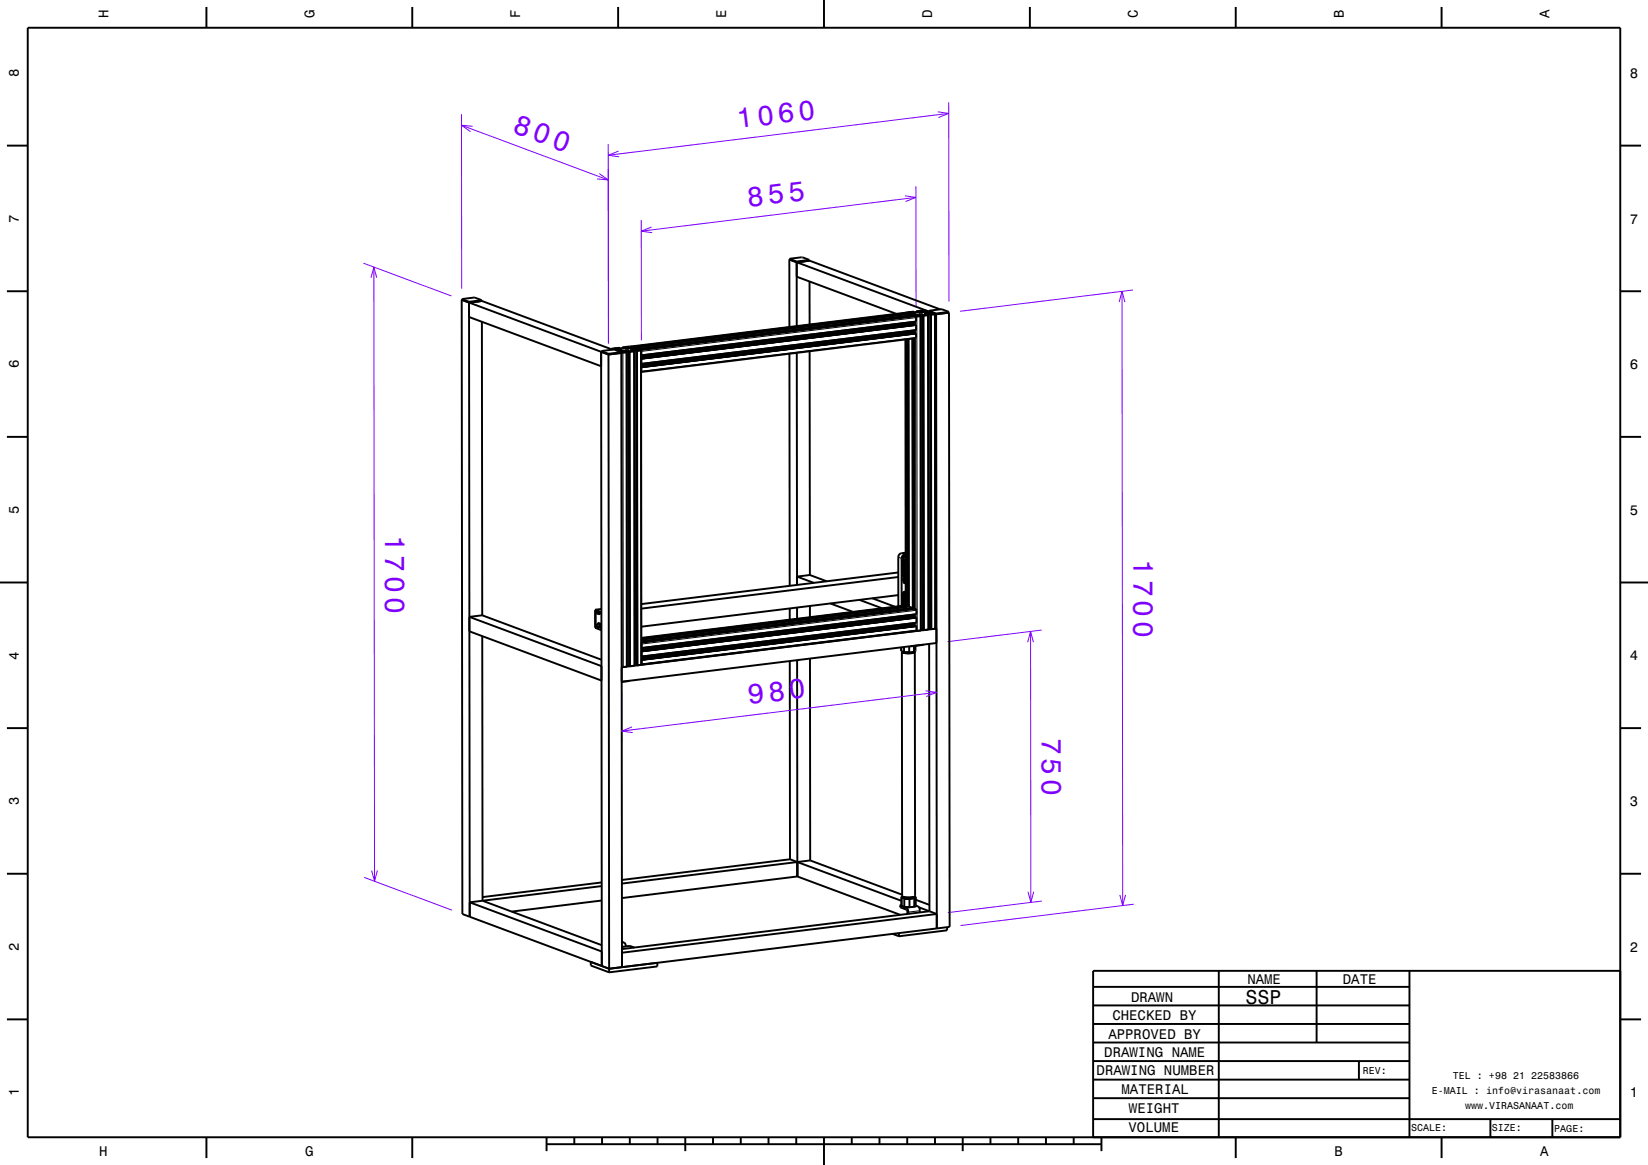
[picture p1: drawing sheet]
<svg xmlns="http://www.w3.org/2000/svg" width="297mm" height="210mm" viewBox="0 0 297 210" stroke-linecap="round" stroke-linejoin="round" font-family="sans-serif">
<g fill="none" stroke="#8000ff" stroke-width=".18">
<path d="M171 18.4v36M83.2 20.6v31.4M83.2 22.6l26.4 9.8M85.2 22.8l-2-.2 1.6 1.1M108 31.3l1.6 1.1-2-.1M109.6 26l.1 35.9M111.5 27.2l-1.9 .8 2 .3M115.6 39.7v21.6M163.1 35.3l2 .3-1.9 .7M165.1 33.6v21.6M165.1 35.6l-49.5 6.1M169 20.2l2 .2-1.9 .8"/>
<path d="M171 20.4l-61.4 7.6M65.5 47.4l15.8 5.9M66.9 50.1l.5-2 .5 2M67.4 48.1l.1 110.8M117.4 40.9l-1.8 .8 1.9 .2M201.7 54.5l.5-2 .5 2M202.2 52.5l.1 110.7M204.2 52.3l-31.2 3.8M168.8 117.9v8.9M185.7 113.8l.1 48.9M186.2 115.8l-.5-2-.5 2M187.7 113.6l-16.9 2.1"/>
<path d="M112 124.9v8.9M113.9 131l-1.9 .8 2 .3M166.8 124.5l2 .3-1.9 .8M168.8 124.8l-56.8 7M65.6 158.2l15.9 5.9M68 156.9l-.5 2-.5-2M186.3 160.7l-.5 2-.5-2M187.8 162.4l-17 2.1M201.8 161.3l.5 1.9 .5-1.9M204.3 163l-31.2 3.8"/>
</g>
<g fill="none" stroke="#000" stroke-width=".35">
<path d="M5 5h287v200h-287zM37.2 1.3v3.7M74.3 1.3v3.7M111.4 1.3v3.7M148.5 0v5M185.6 1.3v3.7M222.7 1.3v3.7M259.8 1.3v3.7M1.2 26.3h3.8M292 26.3h3.8M1.2 52.5h3.8M83.2 54l26.5 9.9"/>
<path d="M83.2 54l.1 110.8 25.2 9.3M83.3 53.9l2.1-.3 1.4 .5M83.3 54h-.1M83.3 53.9h.1M83.3 54.1h.1M83.3 53.9v.2M83.3 53.9l1.3 .5 2.2-.3M84.5 54.5h.1M84.5 54.5l.1 110.8v-2.6M84.5 54.5v2.6l23.8 8.9v-2.6M86.8 54.1h.1M86.8 54.2v.1"/>
<path d="M86.8 54.2l-.1 .1M86.8 54.1v.1M86.8 54.3l-2.3 .2M86.8 54.3l23.6 8.7M86.8 58l.1 52.9M142.3 46.8l26.4 9.8M142.3 46.8v12.1M142.3 46.7l2.2-.3 1.3 .4M142.3 46.7l1.4 .4 2.1-.3M142.3 46.8h.1M142.3 46.7v.1M143.5 47.2l.2 .1"/>
<path d="M143.6 49.9l17.9 6.7M145.8 46.8h.1M145.8 47h.1M145.8 46.8v.2M145.9 47l-2.3 .3v11.5M145.9 47l23.5 8.8M145.9 50.7v7.8M163.2 56.4h.1M163.2 56.4l-49.5 6.1M163.2 56.4l.2 .1M163.3 56.6h.1M163.4 56.5l-49.4 6.1"/>
<path d="M163.4 56.5v.1M163.4 56.5h.1M163.5 56.5l-49.5 6.1M163.5 56.5h-.1M163.5 56.5h.1M163.5 56.5v.1M163.6 56.4l-.1 .1M163.6 56.4l.5 .1M163.6 56.4v.2M163.7 56.3h.1M163.8 56.6l.6 .2M163.8 56.6l-49.8 6.1"/>
<path d="M163.8 56.6h.1M164.1 56.5h.1M164.1 56.5v.1M164.2 56.5h.1M164.2 56.4h.1M164.2 56.2l-1 .2M164.2 56.4l.3 .1M164.2 56.2l.3 .1M164.3 56.4h.1M164.3 56.5l-.5 .1M164.3 56.5h.1M164.3 57h.1"/>
<path d="M164.4 56.8h.6M164.4 56.8h.1M164.4 56.8h.2v.2M164.4 56.8l-49.5 6.1M164.4 56.8v.2l-49.4 6.1M164.4 56.9h.1M164.4 56.9l-49.5 6.1M164.5 56.5h.1M164.5 56.4h-.2M164.5 56.3h-.8M164.5 56.4v.1M164.5 56.4h.1"/>
<path d="M164.5 56.8h-.1M164.5 56.8h.1M164.5 56.8v.2M164.5 56.3h.1M164.6 56.4h.1M164.6 56.4v.1M164.6 56.2l-.9 .1M164.6 56.2h.1M164.7 56.2h-.3l.8 .1M164.7 56.2v.1M164.7 56.4h.1M164.7 56.4v.1"/>
<path d="M164.7 56.5h-.2M164.7 57l.3 .1M164.7 57l-49.5 6M164.8 56.4h.1M164.8 59.6v.1M164.8 58v.2M164.8 59.7h.1M164.8 58.2l-49.3 6M164.8 56.9v.1M164.8 58.2v.4M164.8 56.3v.1M164.8 59.7v.4"/>
<path d="M164.8 59.7l-49.3 6.1M164.8 59.7l-49.3 6.1 49.3-6.1M164.9 56.4l-.8 .3 .3 .1M164.9 56.4v.4M165 56.8h1.7M165 56.8h.1M165 57.1l.1 .9M165.1 58h.1M165.1 58.6h.1M165.1 58.6l-49.5 6.1M165.1 58l-49.5 6.1M165.1 56.8h.1"/>
<path d="M165.1 56.8v.2M165.1 56.1h.1M165.1 56.8l.2 .1M165.1 56.1v.2M165.2 56.3h.1M165.2 56.1v.2M165.2 56.8h.1M165.3 56.8h-.1M165.3 56.8h.1M165.3 56.9h-.5M165.3 56.9h.1M165.3 56.8v.1"/>
<path d="M165.4 56.2l-.2 .1M165.4 56.1h-.2M165.4 56.1h.1l-.1 .1M165.4 56.1v.1M165.5 56.8l-.1 .1M165.5 56.7l-.2 .1M165.5 56.7v.1M165.5 56.7h.1M165.5 56l-.4 .1M165.5 56v.1M165.5 56.1h.1M165.6 56.1h.6"/>
<path d="M165.6 56.8h.1M165.6 56.7v.1M165.6 56.9l-.1 .1h.4M165.6 56.7h.1M165.7 56.8h.1M165.7 56.8h-.2M165.8 56.8l-.2 .1M165.8 56.8v.2M165.8 56.8h.1M165.8 56.8l.1 .2M165.8 57h.1M165.9 57h-.1"/>
<path d="M165.9 57l-.9 .1M165.9 57v56.7h-.8M166 56.2h.1M166 56.2l.1 .1M166.1 56.3h.1M166.2 56.3h.1M166.2 56.2h-.2M166.2 56.2h.1M166.2 56.2v.1M166.2 56.1h.1M166.3 56l-.7 .1M166.3 56h.1"/>
<path d="M166.3 56l-.1 .1M166.3 56.2h.1M166.3 56.2v.1M166.3 56.9h.1M166.3 56.9l.1 56.7M166.4 56.9v56.7M166.4 56.9h.1M166.4 56.1l.1 .1M166.4 56.1h.1M166.4 56.2h.1M166.4 56.2l-.2 .1M166.5 56.8h-.6"/>
<path d="M166.5 56.8l.1 .1h-.3M166.5 56.8v.1M166.5 56l-.1 .1M166.5 56v.2M166.5 56.2h.1M166.6 56.2h.1M166.6 56.3h-1.8M166.6 56.3h.1M166.7 56.2l.9 .1M166.7 56l.1 .1M166.7 56h-.2M166.7 56v.2"/>
<path d="M166.7 56.6h.2M166.7 56.6v.2M166.8 56.1v.1M166.9 56.1h.1M166.9 56.6h.1M166.9 56.1h-.1M166.9 56.1v.1M166.9 56.6l-.2 .2M166.9 56l-.4-.1-1 .1M166.9 56v.1M166.9 56v.2M167 56.6h.1"/>
<path d="M167.1 56.6h.1M167.1 56.2h.1h-.1M167.1 56.2l.8 .2M167.1 56.2h.1M167.2 56.7l-.4 .1h.4M167.2 56.7v.1M167.2 56.6h.1M167.2 56.5l-.2 .1M167.2 56.5v.3M167.2 56.5h.1M167.2 56.8h.1M167.2 56.7h.1"/>
<path d="M167.2 56.8l-.8 .1M167.2 56.8l.1 56.7M167.3 56.5l.1 .1M167.3 56.5v.1M167.3 56.5h.1M167.4 56.5h.1M167.4 56.6h.1M167.4 56l2.2-.3 1.4 .5M167.4 56l1.4 .5 2.2-.3M167.4 56.1v.1M167.4 56v.2M167.4 56.2h.1"/>
<path d="M167.4 56.6h-.2M167.5 56.4l-.1 .1M167.5 56.4v.1M167.5 56.5h.1M167.5 56.5l.2 .1M167.5 56.4l-.8 .2M167.6 56.4h-.1M167.7 56.4h-.2M167.7 56.4h.1M167.7 56.4v.2M167.7 56.7h.1M167.7 56.7l.1 56.7"/>
<path d="M167.8 56.4v.2M167.8 56.7h.1h-.2M167.8 56.7h-.6M167.8 56.7h.1M167.9 56.4h.1M167.9 56.4h-.1M167.9 56.4v.2M168.1 56.5l.4 .1M168.1 56.5l.1 .1h-.5M168.1 56.5v.1M168.5 56.6l-.8 .1M168.5 56.6v56.7"/>
<path d="M168.6 56.6h.2M168.7 56.6l.1 110.8v-2.6M171 56.3v.1M171 56.2l-.1 .2M171 56.4l.1 110.7-59 7.2M171 56.4l-2.3 .2M292 52.5h3.8M1.2 78.8h3.8M108.3 63.4l.2 110.7M108.4 63.4h-.1M108.4 63.3v.1M108.4 63.3h.1"/>
<path d="M108.4 63.4h.1M108.4 63.3l1.4 .5 2.1-.3M109.6 63.9h.2M109.7 63.9l.1 110.7M110.2 62.9h.1M110.2 62.9v.1M110.2 62.9l.3 .1M110.5 63h.1M110.5 63l1.4 .5M110.5 63l-2.1 .3M110.6 63h-.1M110.6 63h.1"/>
<path d="M110.6 62.9h-.1l.1 .1M110.6 62.9l.6 .1M110.6 62.9v.1M110.7 62.8h.8zM110.7 62.8h.1M111.1 63.2h.1M111.2 63h.1M111.2 63v.1M111.2 63h.1l-.1 .1M111.2 63.1h-.2M111.3 62.9l.1 .1M111.3 63.1l-.2 .1"/>
<path d="M111.3 62.9h.1M111.3 62.9v.1M111.3 63.1h.1M111.4 63h.1M111.4 63l-.1 .1M111.5 63h-.1M111.5 62.9h-.2M111.5 62.9v.1M111.5 62.9h.1M111.6 62.9h.1M111.6 62.9v.1M111.6 63.3h-.1"/>
<path d="M111.6 63.3h.5M111.6 63.3v.1M111.6 62.7h.1M111.6 62.7l-1.4 .2M111.7 62.7h.1M111.7 62.7h-.2l.7 .1M111.7 62.7v.1M111.7 62.9v.1M111.7 63h-.2M111.8 62.9h.1M111.8 62.9h.2M111.9 63.5h.1"/>
<path d="M111.9 63.5h.3M111.9 63.5v.1M111.9 63.6h.1M112 62.9v.1M112 63.6l.1 110.7M112 63.6l-2.3 .3M112 63h-.6M112 63v.3M112.1 63.3h.1M112.1 63.3v.2M112.2 62.6h.1M112.2 63.3v.1"/>
<path d="M112.2 62.6v.2M112.2 63.3v.2M112.2 63.4h.1M112.3 63.3h.1M112.2 62.6v.1M112.2 62.8h.1M112.2 62.7v.1M112.3 63.4h.1M112.3 63.3l.1 .1M112.3 63.4l-.1 .1M112.4 63.4h.1M112.5 62.7l-.3 .1"/>
<path d="M112.5 62.6l-.3 .1M112.5 62.6l.1 .1h-.1M112.5 62.6v.1M112.5 63.4h-.1M112.5 63.3h-.2M112.5 63.3v.1M112.5 63.3h.1M112.6 62.6h.1M112.6 62.6h-.4M112.6 63.3h.1M112.6 63.3v.1M112.7 63.3h.1"/>
<path d="M112.7 63.3l-.2 .1M112.8 63.4l-.3 .1h.4M112.8 63.4v.1M112.9 63.4h-.1M112.9 63.4h.1M112.9 63.4v.1M112.9 63.5h.1M112.9 63.5h-1M112.9 63.5l.1 56.7h-1M113 62.7h.1M113 62.7l.1 .1M113 62.7v.1"/>
<path d="M113.1 62.8h.1M113.2 62.8l-.4-.1-1 .2M113.2 62.8l1.4 .1M113.2 62.8h.1M113.2 62.7h-.2M113.2 62.7v.1M113.3 62.6h-.7M113.3 62.6h.1M113.3 62.7h.2M113.3 62.7v.1M113.4 63.4h.1M113.4 63.4l.1 56.7"/>
<path d="M113.4 62.7h-.2M113.4 62.7h-.1M113.4 62.8h-.2M113.5 62.7l-.1 .1M113.5 62.7v.1M113.5 63.4h-.6M113.5 63.4h.1h-.2M113.5 63.4h.1M113.5 62.6h-.1l.1 .1M113.5 62.6v.1M113.5 62.7h.1M113.6 62.7h.1"/>
<path d="M113.7 62.5l-1.1 .1M113.7 62.5l.3 .1M113.7 62.5l-.2 .1M113.7 62.5l.1 .1M113.7 62.5v.2M113.8 63.1h.1M113.8 63.1v.2M113.8 63.1l.1 .1-.3 .1h-2.2M113.8 62.6v.1M113.9 62.6h.1M114 63.1h.1M113.9 62.6h-.1"/>
<path d="M113.9 62.6v.2M114 62.6h.1M114 62.6h-.1M114 62.6v.2M114 63.1l.2 .1M114.1 62.7h.2h-.6M114.1 62.7v.1M114.2 62.7h.1M114.2 62.7h-.1M114.2 62.7l.7 .2M114.2 63.2l-.3 .1h.3M114.2 63.3h.1"/>
<path d="M114.2 63.2h.1M114.2 63.1v.1M114.2 63l-.2 .1M114.2 63v.3M114.3 63.2v.1M114.3 63.3l-.9 .1M114.3 63.3v56.7l-.8 .1M114.3 63l-.5 .1M114.3 63h.1M114.3 63.1h.2M114.3 63.1h.1M114.4 63h-.2"/>
<path d="M114.4 63l-.1 .1M114.4 62.9l-.1 .1M114.4 63.1h-.2M114.4 63.1h.1M114.5 62.9h-.1M114.5 63.1h.1M114.5 62.9l-.1 .1 .1 .1M114.5 62.9v.1M114.5 63.1h.2M114.6 62.9h.1M114.6 62.9h-.1M114.7 62.9h-.2"/>
<path d="M114.7 62.9h.1M114.7 62.9v.2M114.7 63.2l.1 .1M114.7 63.2l.1 56.7M114.8 63.3h.1M114.8 63.3v56.6M114.8 63.3l.1 56.6M114.8 62.9v.2M114.9 63.2h-.6M114.9 63.2h.1h-.3M114.9 63.2h.1M114.9 62.9h.1"/>
<path d="M114.9 62.9h-.1M114.9 62.9v.2M114.9 63.1h.1M114.9 63h.1M115.1 63.1h.2h-.6M115.1 63.1h.1M115.2 63v.1M115.2 63l-.1 .1M115.2 63l.3 .2M115.5 63.2l.1 .8M115.5 63.2l-.7 .1M115.5 63.2l.1 56.6-.7 .1"/>
<path d="M115.5 65.6h.1M115.5 64.1h.1M115.6 64.6l49.5-6.1v1l-49.5 6.1M115.6 64v.1M115.6 64.6v.1M115.6 65.6h.1M115.6 64.7v.9M115.6 66.2h.1M142.3 63.8v41.8M143.6 63.6v41.8v-1.5M145.9 63.3l.1 40.3M163.2 61.2v47.9"/>
<path d="M163.4 61.2l.1 48.1-47.9 5.9M163.5 61.2l.1 48.2M163.8 61.1v48.2M164.4 61l.1 48.7M164.5 61l.1 48.7M164.7 61l.1 48.7M165 60.1h.1M165.1 60.1l-.1 .9-49.5 6.1 .1-.9M165.1 60.1h.1M165.1 60.1l-49.5 6.1M292 78.8h3.8M162.8 100v.8"/>
<path d="M162.8 100l.4 .1M163.2 99.6l-.7 .1a.71 .71 0 0 0-.6 .7v8.9M163.2 99.9l-.4 .1M0 105h5M84.6 111.2l23.8 8.9v2.6l-23.8-8.9zM86.9 110.9l21.5 8M86.9 110.9l-2.3 .3M86.9 114.7l.1 47.7 21.5 8M107.2 109.9l.1 3.3 1.1 .4M107.2 109.9l1.2 .4M107.4 112.6l.1 .5M107.4 112.7v.3z"/>
<path d="M107.4 110.2v.3zM107.5 110.6l-.2-.1 .1 2.1M107.8 112.6l.3 .2 .1-.1h-.2M107.8 112.6h-.4M107.9 112.8l.3 .1M107.9 112.8v.4l-.4-.1M107.9 113l-.4 .1M107.9 112.3v.3M108 110.5l-.2 .2M108.1 110.4l-.6 .2M108.1 110.4l-.1 .3h-.1l-.2-.1M108.1 110.4l.1 .1"/>
<path d="M108.2 112.5l-.2-.2h-.2l-.1 .3M108.2 112.5v.2M108.2 112.9v.4M108.2 113.3l.2 .1M108.3 110.5h-.1M108.4 109.8l-1.2 .1M108.4 110.5l-.9-.3v.4M108.4 112.8h-.5M108.4 112.9h-.2M108.4 112.5h-.2M108.4 113.3h-.2M114.8 119.8h-.5"/>
<path d="M114.8 119.9h.1M115.6 115.9l.1 .9M115.6 116.8h.1M115.6 118.9h.1M115.6 117.4h.1M115.6 118.3v.1M115.6 118.9l.1 .1M115.6 118.3h.1M115.7 116.8h-.1M115.7 117.4v.9M142.3 109.7v2M142.3 119.2l.1 35.7"/>
<path d="M143.6 103.9l3.1 1.2M143.6 109.5v2M143.7 119v39M146 103.6l3 1.2M146 103.6l-2.4 .3M146 109.2v2.1M146 118.7v36.4M149.6 108.8l4.1 1.5M154.9 108.1l4.1 1.6M157.2 107.8l4.1 1.6M161.9 103.2l-46.3 5.7M161.9 104l-46.3 5.7"/>
<path d="M161.9 107.3l-46.3 5.7M162.4 117.3h.1M162.4 116.7v.6M162.4 117.3l.5 .2M162.5 117.6l.1 44M162.6 117.5l-.1 .1M162.6 117.4v.2M162.6 117.4h.1M162.6 117.6h.1M162.7 100.8v3.3l.2 .1M162.7 100.8l.2 .1M162.7 107.6v1.6"/>
<path d="M162.7 107.6l.2 .1M162.8 100.1l-.3 .6v8.5M162.8 100.8h-.1M162.8 100.8l.4 .2M162.8 100.2l.4 .2M162.8 104.2v.8l.4 .2M162.8 104.8l.4 .2M162.8 106.7v.9l.4 .2M162.8 107.6h-.1M162.8 107l.4 .1M162.8 106.7l.4 .2M162.9 100.3v.4z"/>
<path d="M162.9 100.3h.1M162.9 104.4v.3zM162.9 104.4h.1M162.9 107.1v.3zM162.9 107.1h.1M162.9 117.5l1 .1M162.9 100.9l.1 3.3M162.9 100.9v3.3M162.9 117.5h.1M162.9 116.6v.9M162.9 104.2h.1M162.9 107.7l.1 1.5"/>
<path d="M162.9 107.7v1.5M163 104.2l.2 .1M163.2 100.1h.1M163.2 106.7h-.4M163.2 106.8l-.1 .1h.1M163.2 106.9h.1M163.2 109.1h.1M163.2 109.1l-47.6 5.9M163.2 109.1l.3 .1M163.4 109.4h.1M163.5 109.2v.2M163.5 109.2l-47.9 5.9"/>
<path d="M163.7 109.4l-.1-48.3v48.3M163.8 109.3l.7 .3M163.8 109.3l-48.2 6M163.9 116.5v1.1M163.9 117.6h.1M164.1 116.5h.1M164.3 116.5h-.1M164.4 109.7v.1M164.5 109.6v.1M164.5 109.6l-48.9 6M164.5 109.7h.1M164.5 109.7v.1"/>
<path d="M164.5 109.7l-48.9 6M164.7 109.7l-.1-48.7v48.7M164.7 117.5l-.8 .1M164.7 116.4v1.1M164.7 117.5h.1M164.8 109.7l.3 .1v.2v.7M164.8 109.7l-49.2 6.1M164.8 110.8v.1M164.8 112.3v.1M164.8 112.5l.1 .3M164.8 112.4v.1M164.8 110.9l.1 .4"/>
<path d="M164.8 110.9h.1M164.8 112.5l-49.2 6M164.8 112.4l-49.2 6.1M164.8 110.9l-49.2 6.1M164.8 110.9l-49.2 6M164.8 117.5l.1 44.1M164.8 117.4l.1 .1M164.9 117.5h-.1a2.54 2.54 0 0 1-2.2 .1M164.9 117.4l-.2 .1M165 117.4l-.3 .1M165 117.4h-.1M165 116.4v1"/>
<path d="M165.1 111.3h.1M165.1 113.7l-49.5 6.1 .1-.8M165.1 111.3v1M165.1 112.8v.1M165.1 112.8l-49.5 6.1M165.1 112.3l-49.5 6.1M165.1 111.3l-49.5 6.1M165.1 110.7l-49.5 6.1M165.1 112.3l-49.4 6M165.1 111.3l-49.4 6.1M165.1 110.7l-49.4 6.1M165.1 112.9v.8"/>
<path d="M165.1 112.9l-49.4 6.1M166.4 113.5h-.5M166.4 116.2l-2.2 .3M166.4 113.6h.1M167.4 116.1l.1 48.2M167.8 113.4h.1M167.8 113.3h-.5M168.6 113.2l.2 .1-56.8 7M168.8 115.9l-56.8 7 1.5-.2M292 105h5M1.2 131.3h3.8M113.4 120h-.4"/>
<path d="M113.5 120.1h.1M292 131.3h3.8M1.2 157.5h3.8M108.4 159.1l-21.4 2.6M108.4 159.7l-23.8 3M142.4 154.9l20.1 7.5M142.4 154.9l-30.3 3.7M143.7 158l18.5 6.9M143.7 155.4v2.6M143.7 158l-31.6 3.9M143.7 155.4l-31.6 3.9M146 155.1l16.6 6.2"/>
<path d="M146 155.1l-2.3 .3M292 157.5h3.8M84.6 162.7l23.9 8.8v2.6M108.4 162.3l-16.2 2M109.8 174.6l-3.3-1.2v.6l3.3 1.3M109.8 174.6l8.7-1v.6l-8.7 1.1M109.8 174.6v.7M112.1 169.8l.5 .2 .2 .6M112.1 170.7l1.4-.2 .8 .3M160.9 168.3l1.1 .5M162 168.2v.6M162.2 163.2l.1 .4 1.1 .4 .1 .8"/>
<path d="M162.2 163.2l1.3 .6 .2 .9M162.5 161.8v1.5M162.5 161.8h.1M162.5 163.1l-.3 .1M162.5 163.3h.1M162.5 161.7v.1M162.5 161.8l.4 .2M162.5 161.7h.1M162.6 161.6l-.1 .1M162.6 161.5v.2M162.6 161.6l1.2 .2 1.1-.2M162.9 162h1.1"/>
<path d="M162.9 162h.1M163 163.5h1M163 162h.9M163 163.5h.9M163 162v1.5M163.9 162v1.5M163.9 163.5h.1M164 162h-.1M164.7 161.9l-.7 .1M164.7 161.9h.1M164.7 163.4l-.7 .1M164.8 161.9v1.5"/>
<path d="M164.8 163.4h-.1M164.8 161.7l-.3 .2-.8 .1-.7-.1-.3-.2M164.9 161.7h.1M164.9 161.6a2.38 2.38 0 0 1-2.2 .2l-.1-.1M164.9 161.5v.1M165 163.3l-.3 .1M165 161.7l-.3 .2M165 161.7h.1M165 163.3l-.2 .1M165 163.3h.1M165 161.7v.1M165 161.8l-.2 .1"/>
<path d="M165 163.2l.6 .3 .2 1M165 162.2l2.5 .9M165 161.8v1.5M165.6 163.6l1.9 .7M167.5 164.3l1.3 .5M167.5 164.3l-55.4 6.8M168.8 164.8l-56.7 6.9v2.6M170.7 167.1v.6l-8.7 1.1M197 177.9h57M219.6 174.9v30M237.3 175v12.9M254 175v30"/>
<path d="M292 175h-95v30M1.2 183.8h3.8M197 181.2h57M197 184.6h57M197 187.9h57M197 191.3h57M197 194.6h57M197 198h57M244.9 191.3v3.3M292 183.8h3.8M37.2 205v3.8M74.3 205v3.8"/>
<path d="M98.5 206.3h100M98.5 205v2.5M103.5 205v1.3M108.5 205v1.3M113.5 205v1.3M118.5 205v1.3M123.5 205v2.5M128.5 205v1.3M133.5 205v1.3M138.5 205v1.3M143.5 205v1.3M148.5 205v5"/>
<path d="M153.5 205v1.3M158.5 205v1.3M163.5 205v1.3M168.5 205v1.3M173.5 205v2.5M178.5 205v1.3M183.5 205v1.3M188.5 205v1.3M193.5 205v1.3M197 201.7h95M198.5 205v2.5M222.7 205v3.8"/>
<path d="M259.8 205v3.8M268.6 201.7v3.3M279.8 201.8v3.2"/>
</g>
<g fill="none" stroke="#000" stroke-width=".18">
<path d="M83.3 53.9v.2M84.5 54.4v.1M84.6 54.4v.1M86.7 54.1v.2M142.3 46.7v.1M143.5 47.1v.1M143.7 47.1v.2M145.8 46.9v.1M163.2 56.4l-49.5 6.1M163.7 56.3h.1M164 56.4v.2M164.1 56.4v.2"/>
<path d="M164.1 56.6v.1M164.2 56.4h.1M164.2 56.5v.1M164.2 56.6v.1M164.2 56.2v.2M164.3 56.6v.1M164.3 56.2v.1M164.3 56.5h.1M164.4 56.5v.3M164.5 56.4v.1M164.5 56.3h.1M164.7 56.4v.1"/>
<path d="M164.8 59.8l-49.3 6.1M164.8 58.3l-49.3 6M164.8 56.3v.1M164.8 60l-49.3 6M164.8 58.4l-49.3 6.1M164.9 56.5v.3M165 56.8v.2M165 58v.5M165 57.1l-49.5 6M165 59.5v.6M165.1 56.8v.2M165.1 57.2l-49.5 6.1"/>
<path d="M165.2 56.8h.1M165.2 56.9h.1M165.2 57.1l.1 56.6M165.3 56.8v.1M165.5 56.7v.1M165.6 56.1h.1M165.6 56.9v.1M165.7 56.8v.2M165.7 56.2v.5M165.8 56.2v.6M165.9 56.8l.1 56.7M166 56.2h.1"/>
<path d="M166 56.3v.5M166.1 56.8v56.7M166.1 56.3h.1M166.1 56v.1M166.2 56.3v.5M166.2 56.2v.1M166.2 56v.1M166.3 56v.1M166.4 56.1h.1M166.5 56.2h.1M166.6 56.3v.5M166.7 56.3v.5"/>
<path d="M166.7 56.6v.2M166.9 56.6v.1M167 56.6h.1M167 56.7v.1M167.1 56.7v.1M167.1 56.3v.2M167.1 56.6h.1M167.2 56.5v.1M167.2 56.3v.2M167.3 56.7l.1 56.6M167.3 56.3v.1M167.4 56.5h.1"/>
<path d="M167.4 56.6l.1 56.7M167.4 56v.2M167.5 56.6h.1M167.6 56.3v.1M168.4 56.7l.1 56.6M168.6 56.5v.1M168.8 56.5v.1M170.9 56.2v.2M108.4 63.3v.1M109.6 63.8v.1M109.8 63.8v.1M110.2 62.9v.1"/>
<path d="M110.7 62.8v.1M111 62.9v.2M111.1 63v.1M111.1 63.2h.1M111.3 62.9h.1M111.3 63v.1M111.3 62.8v.1M111.3 63.1v.1M111.4 62.8v.1M111.4 63h.1M111.4 63v.3M111.5 62.9v.1"/>
<path d="M111.5 62.8h.1M111.8 62.9v.1M111.8 62.9h.1M111.9 63.5v.1M111.9 63v.3M112 63.3v.2M112 63.6l.1 56.6M112.1 63.3v.2M112.3 63.3h.1M112.3 63.4h.1M112.3 63.6v56.6M112.4 63.4h.1"/>
<path d="M112.5 63.3v.1M112.6 62.6h.1M112.6 63.4v.1M112.7 63.4v.1M112.8 63.3h.1M112.8 62.7v.5M112.9 62.8v.5M113 63.3v56.7M113 62.7h.1M113 62.8v.5M113.1 63.3l.1 56.7M113.1 62.8h.1"/>
<path d="M113.2 62.5v.1M113.2 62.8v.5M113.2 62.7v.1M113.3 62.5v.1M113.3 62.6h.1M113.4 62.6h.1M113.5 62.7v.1M113.7 62.8v.5M113.8 63.1v.2M113.9 63.1v.1M114 63.1h.1M114 63.2v.1"/>
<path d="M114.1 63.2v.1M114.1 62.8v.2M114.1 63.1v.1M114.2 62.8v.2M114.3 62.8l-.1 .3M114.3 63.2l.1 56.6M114.4 62.8v.1M114.4 63h.1M114.5 63.2v56.6M114.5 63.1h.1M114.6 62.9h.1M115.4 63.2l.1 56.7"/>
<path d="M115.6 64.1h-.1M115.6 65.6h-.1M163.2 61.2v47.9l-47.6 5.9M165 61l.1 48.8-49.5 6.1M165.1 60.8l-49.5 6.1M162.5 99.7l.5 .2M115.6 118.4h.1M115.6 116.8h.1M161.9 100.4l.6 .3M162.6 117.4a2.58 2.58 0 0 0 2.2 0M164.8 111l-49.2 6.1M164.8 112.6l-49.2 6"/>
<path d="M164.8 111.2l-49.2 6M164.8 112.7l-49.2 6.1M164.8 117.5a2.73 2.73 0 0 1-2.3 .1l1.3 .2 1-.3M164.9 117.6a2.86 2.86 0 0 1-2.4 0M165.1 110.7v.6M165.1 112.3v.5M165.1 110l-49.5 6.1M165.1 113.6l-49.4 6.1M112.5 169.9l-.4 .1M113.5 170.5h.1M113.5 170.5l-1.4 .2M113.5 170.5l.8 .3"/>
<path d="M162.3 163.2v.4M162.6 161.5a2.85 2.85 0 0 0 2.3 0M162.6 161.6h.1zM162.8 161.7l1.2 .1 .9-.3-.9 .3zM164.9 161.6l-1.1 .3-1.2-.2M165.4 163.4l-2 .2M165.8 164.2l-2.1 .2"/>
</g>
<text font-size="5.1" fill="#8000ff" x="92.2" y="23.8" transform="rotate(20 92.2 23.8)">800</text>
<g font-size="5" fill="#8000ff">
<text x="133" y="23.1" transform="rotate(-7 133 23.1)">1060</text>
<text x="134.9" y="37.3" transform="rotate(-7 134.9 37.3)">855</text>
<text x="69.4" y="96.4" transform="rotate(90 69.4 96.4)">1700</text>
<text x="204.3" y="100.8" transform="rotate(90 204.3 100.8)">1700</text>
<text x="135" y="127" transform="rotate(-7 135 127)">980</text>
<text x="187.7" y="133" transform="rotate(90 187.7 133)">750</text>
</g>
<text font-size="3.6" x="224.5" y="180.9">SSP</text>
<g font-size="2.5">
<text x="19.6" y="3.3" transform="rotate(-90 19.6 3.3)">H</text>
<text x="56.7" y="3.3" transform="rotate(-90 56.7 3.3)">G</text>
<text x="93.8" y="3.3" transform="rotate(-90 93.8 3.3)">F</text>
<text x="130.9" y="3.3" transform="rotate(-90 130.9 3.3)">E</text>
<text x="168" y="3.3" transform="rotate(-90 168 3.3)">D</text>
<text x="205.1" y="3.3" transform="rotate(-90 205.1 3.3)">C</text>
<text x="242.2" y="3.3" transform="rotate(-90 242.2 3.3)">B</text>
<text x="279.3" y="3.3" transform="rotate(-90 279.3 3.3)">A</text>
<text x="3.4" y="13.9" transform="rotate(-90 3.4 13.9)">8</text>
<text x="293.7" y="14">8</text>
<text x="3.4" y="40.1" transform="rotate(-90 3.4 40.1)">7</text>
<text x="293.7" y="40.3">7</text>
<text x="3.4" y="66.4" transform="rotate(-90 3.4 66.4)">6</text>
<text x="293.7" y="66.5">6</text>
<text x="3.4" y="92.6" transform="rotate(-90 3.4 92.6)">5</text>
<text x="293.7" y="92.8">5</text>
<text x="3.4" y="118.9" transform="rotate(-90 3.4 118.9)">4</text>
<text x="293.7" y="119">4</text>
<text x="3.4" y="145.1" transform="rotate(-90 3.4 145.1)">3</text>
<text x="293.7" y="145.3">3</text>
<text x="3.4" y="171.4" transform="rotate(-90 3.4 171.4)">2</text>
<text x="293.7" y="171.5">2</text>
<text x="224.8" y="177.3">NAME</text>
<text x="242" y="177.3">DATE</text>
<text x="200.5" y="183.9">CHECKED BY</text>
<text x="203.8" y="180.5">DRAWN</text>
<text x="199" y="190.6">DRAWING NAME</text>
<text x="199.7" y="187.2">APPROVED BY</text>
<text x="3.4" y="197.6" transform="rotate(-90 3.4 197.6)">1</text>
<text x="197.6" y="193.8">DRAWING NUMBER</text>
<text x="202.1" y="197.2">MATERIAL</text>
<text x="293.7" y="197.8">1</text>
<text x="203.5" y="200.6">WEIGHT</text>
<text x="17.9" y="208.4">H</text>
<text x="55" y="208.4">G</text>
<text x="203.4" y="204.1">VOLUME</text>
<text x="240.5" y="208.4">B</text>
<text x="277.6" y="208.4">A</text>
</g>
<g font-size="1.8">
<text x="245.6" y="193.6">REV:</text>
<text x="258" y="197.2">E-MAIL : info@virasanaat.com</text>
<text x="261.8" y="194.6">TEL : +98 21 22583866</text>
<text x="254.3" y="203.9">SCALE:</text>
<text x="264" y="199.9">www.VIRASANAAT.com</text>
<text x="268.8" y="203.9">SIZE:</text>
<text x="280.1" y="204">PAGE:</text>
</g>
</svg>
